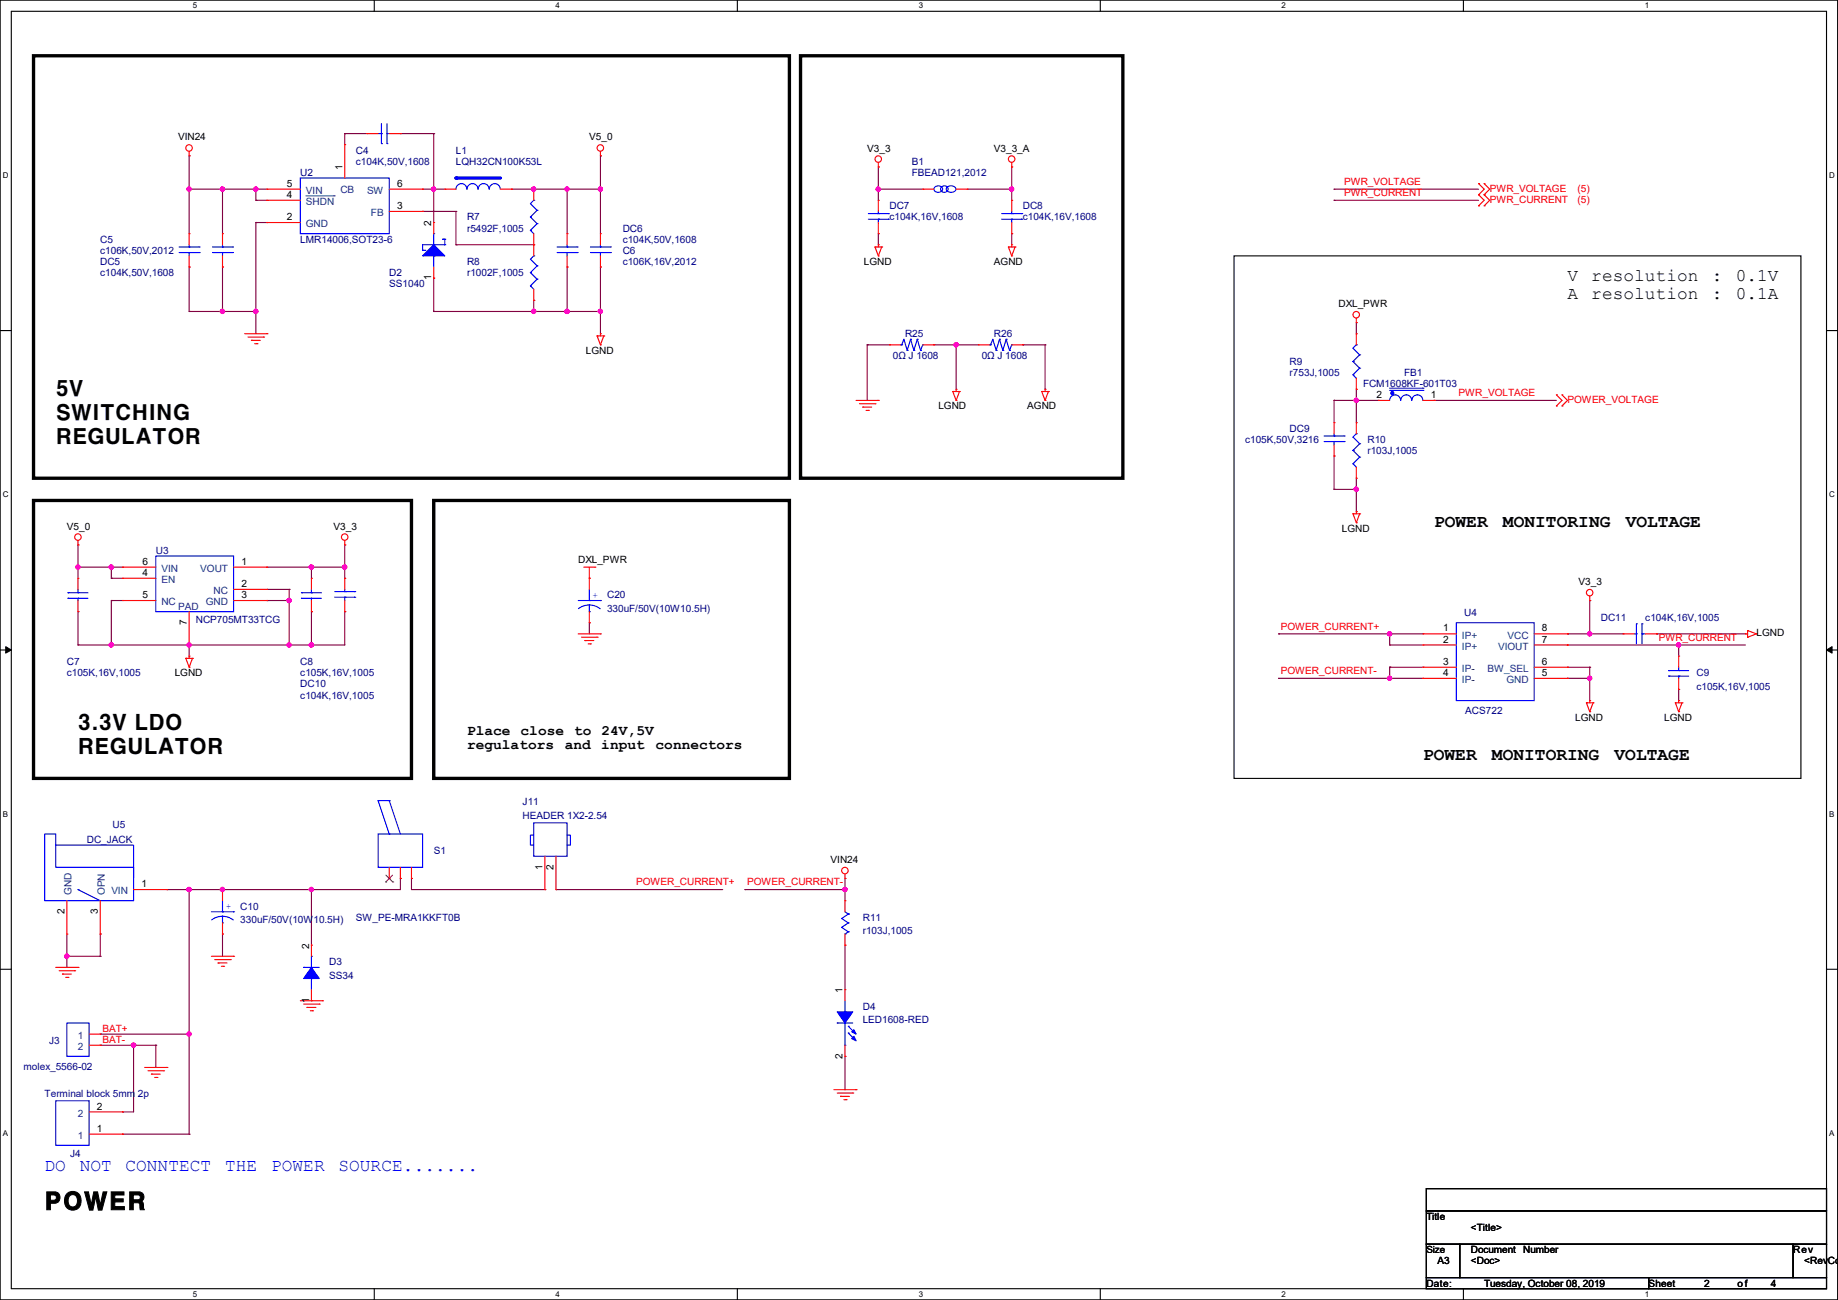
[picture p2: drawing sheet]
<svg xmlns="http://www.w3.org/2000/svg" width="420mm" height="297mm" viewBox="0 0 420 297" stroke-linecap="round" stroke-linejoin="round" font-family="sans-serif">
<path d="M0 0h419.9v297h-419.9zM2.6 2.6h414.8v291.8h-414.8z" fill="none" stroke="#000" stroke-width=".25"/>
<g fill="#fff">
<path d="M44 .3h1v2h-1z"/>
<path d="M44 294.7h1v2h-1z"/>
</g>
<path d="M85.5 0v2.6M85.5 294.4v2.6" fill="none" stroke="#000" stroke-width=".25"/>
<g fill="#fff">
<path d="M127 .3h.9v2h-.9z"/>
<path d="M127 294.7h.9v2h-.9z"/>
</g>
<path d="M168.5 0v2.6M168.5 294.4v2.6" fill="none" stroke="#000" stroke-width=".25"/>
<g fill="#fff">
<path d="M209.9 .3h1v2h-1z"/>
<path d="M209.9 294.7h1v2h-1z"/>
</g>
<path d="M251.4 0v2.6M251.4 294.4v2.6" fill="none" stroke="#000" stroke-width=".25"/>
<g fill="#fff">
<path d="M292.9 .3h.9v2h-.9z"/>
<path d="M292.9 294.7h.9v2h-.9z"/>
</g>
<path d="M334.4 0v2.6M334.4 294.4v2.6" fill="none" stroke="#000" stroke-width=".25"/>
<g fill="#fff">
<path d="M375.8 .3h1v2h-1z"/>
<path d="M375.8 294.7h1v2h-1z"/>
<path d="M.7 39h1.2v2h-1.2z"/>
<path d="M418 39h1.3v2h-1.3z"/>
<path d="M.7 112h1.2v2h-1.2z"/>
<path d="M418 112h1.3v2h-1.3z"/>
</g>
<path d="M0 75.5h2.6M417.4 75.5h2.5" fill="none" stroke="#000" stroke-width=".25"/>
<g fill="#fff">
<path d="M.7 185h1.2v1.9h-1.2z"/>
<path d="M418 185h1.2v1.9h-1.2z"/>
</g>
<path d="M0 148.5h2.6M417.4 148.5h2.5" fill="none" stroke="#000" stroke-width=".25"/>
<path d="M1.3 147.7l1.3 .8-1.3 .7zM417.4 148.5l1.2-.8v1.5z" fill="#000" stroke="#000" stroke-width=".23"/>
<g fill="#fff">
<path d="M.7 257.9h1.2v2h-1.2z"/>
<path d="M418 257.9h1.2v2h-1.2z"/>
</g>
<path d="M282 58.5h129.5v119.3h-129.5zM0 221.4h2.6M417.4 221.4h2.5M325.9 271.6h91.5v5h-91.5zM325.9 276.6h91.5v7.7h-91.5zM325.9 284.3h7.6v7.6h-7.6zM325.9 291.9h50.8v2.5h-50.8zM333.5 284.3h76.2v7.6h-76.2zM376.7 291.9h40.7v2.5h-40.7zM409.7 284.3h7.7v7.6h-7.7z" fill="none" stroke="#000" stroke-width=".25"/>
<path d="M7.7 12.7h172.7v96.6h-172.7zM182.9 12.7h73.7v96.6h-73.7zM7.7 114.3h86.3v63.5h-86.3zM99.1 114.3h81.3v63.5h-81.3z" fill="none" stroke="#000" stroke-width=".76"/>
<g fill="none" stroke="#800040" stroke-width=".25">
<path d="M43.2 35.6h.1M43.2 35.6v17.8M78.8 30.5h.1M78.8 30.5h5.1M78.8 30.5v2.6M91.5 30.5h.1M91.5 30.5h7.6M99.1 30.5h.1M99.1 30.5v20.3M137.2 35.6h.1M137.2 35.6v17.8M200.7 38.1h.1"/>
<path d="M200.7 38.1v7.7M231.2 38.1h.1M231.2 38.1v7.7M43.2 43.2h.1M43.2 43.2h17.8M50.8 43.2h.1M50.8 43.2v10.2M58.5 43.2h.1M58.5 45.8h.1M58.5 50.8h.1M58.5 43.2v2.6M58.5 50.8v25.4"/>
<path d="M58.5 45.8h2.5M58.5 50.8h2.5M96.6 43.2h.1M96.6 48.3h.1M96.6 43.2h5M96.6 48.3h7.6M99.1 43.2h.1M104.2 48.3h.1M104.2 55.9h.1M104.2 48.3v7.6M104.2 55.9h17.8M116.9 43.2h.1"/>
<path d="M116.9 43.2h20.3M122 43.2h.1M129.6 43.2h.1M129.6 43.2v10.2M137.2 43.2h.1M200.7 43.2h.1M200.7 53.4h.1M200.7 43.2h10.2M200.7 53.4v2.5M221 43.2h.1M221 43.2h10.2M231.2 43.2h.1"/>
<path d="M231.2 53.4h.1M231.2 53.4v2.5M304.8 43.2h.1M304.8 45.8h.1M304.8 43.2h33.1M304.8 45.8h33.1M43.2 61h.1M43.2 71.2h.1M43.2 61v10.2M43.2 71.2h15.3M50.8 61h.1M50.8 71.2h.1"/>
<path d="M50.8 61v10.2M58.5 71.2h.1M99.1 63.5h.1M99.1 71.2h.1M99.1 63.5v7.7M99.1 71.2h38.1M122 68.6h.1M122 71.2h.1M122 68.6v2.6M129.6 61h.1M129.6 71.2h.1M129.6 61v10.2"/>
<path d="M137.2 61h.1M137.2 71.2h.1M137.2 61v15.2M198.2 78.8h.1M198.2 78.8h5M198.2 78.8v12.7M213.4 78.8h.1M213.4 78.8h10.2M218.5 78.8h.1M218.5 78.8v10.1M233.7 78.8h.1M233.7 78.8h5.1"/>
<path d="M238.8 78.8h.1M238.8 78.8v10.1M309.9 73.7h.1M309.9 73.7v2.5M304.8 91.5h.1M304.8 91.5h10.2M304.8 91.5v5.1M309.9 88.9h.1M309.9 91.5h.1M309.9 88.9v7.7M327.7 91.5h.1M327.7 91.5h27.9"/>
<path d="M304.8 104.2h.1M304.8 111.8h.1M304.8 104.2v7.6M304.8 111.8h5.1M309.9 111.8h.1M309.9 116.9h.1M309.9 109.3v7.6M17.8 124.5h.1M17.8 129.6h.1M17.8 139.7h.1M17.8 124.5v7.6M17.8 139.7v7.7"/>
<path d="M17.8 129.6h10.2M25.4 129.6h.1M25.4 132.1h.1M25.4 137.2h.1M25.4 129.6v2.5M25.4 137.2v10.2M25.4 132.1h2.6M25.4 137.2h2.6M61 129.6h.1M61 134.7h.1M61 137.2h.1M61 129.6h17.8"/>
<path d="M61 134.7h5.1M61 137.2h5.1M66.1 134.7h.1M66.1 137.2h.1M66.1 134.7v12.7M71.2 129.6h.1M71.2 139.7h.1M71.2 129.6v2.5M71.2 139.7v7.7M78.8 124.5h.1M78.8 129.6h.1M78.8 139.7h.1"/>
<path d="M78.8 124.5v7.6M78.8 139.7v7.7h-61M363.3 137.2h.1M363.3 137.2v7.6M17.8 147.4h.1M25.4 147.4h.1M43.2 147.4h.1M43.2 147.4v2.5M66.1 147.4h.1M71.2 147.4h.1M134.7 142.3h.1M134.7 142.3v2.5"/>
<path d="M292.1 144.8h.1M292.1 155h.1M292.1 144.8h33.1M292.1 155h33.1M317.5 144.8h.1M317.5 147.4h.1M317.5 152.4h.1M317.5 155h.1M317.5 147.4h7.7M317.5 144.8v2.6M317.5 152.4v2.6M317.5 152.4h7.7"/>
<path d="M358.2 144.8h.1M358.2 147.4h.1M358.2 152.4h.1M358.2 155h.1M358.2 147.4h40.6M358.2 144.8h12.7M358.2 152.4h5.1M358.2 155h5.1M363.3 144.8h.1M363.3 152.4h.1M363.3 155h.1M363.3 152.4v7.7"/>
<path d="M378.5 144.8h.1M378.5 144.8h20.3M383.6 147.4h.1M383.6 157.5h.1M383.6 147.4v2.5M383.6 157.5v2.6M15.3 218.5h.1M15.3 213.4v7.6M15.3 218.5h7.6M22.9 218.5h.1M22.9 213.4h.1M22.9 213.4v5.1"/>
<path d="M38.1 203.2h.1M43.2 203.2h.1M43.2 203.2v55.9M50.8 203.2h.1M50.8 213.4h.1M50.8 213.4v5.1M71.2 203.2h.1M71.2 203.2v12.7M91.5 200.7h.1M91.5 200.7v2.5h-53.4M94 200.7h.1M94 200.7v2.5h30.5"/>
<path d="M124.5 203.2h.1M127 203.2h.1M127 203.2h38.1M170.2 203.2h.1M170.2 203.2h22.9M193.1 200.7h.1M193.1 215.9h.1M193.1 203.2h.1M193.1 200.7v5.1M193.1 215.9v10.2M15.3 221h.1M22.9 236.3h.1"/>
<path d="M22.9 238.8h.1M22.9 236.3h20.3M22.9 238.8h12.7M30.5 238.8h.1M30.5 238.8v15.2h-2.5M35.6 238.8h.1M35.6 238.8v5.1M43.2 236.3h.1M28 254h.1M28 259.1h.1M28 259.1h15.2M43.2 259.1h.1"/>
<path d="M193.1 241.3h.1M193.1 241.3v7.7"/>
</g>
<g fill="#f0f" stroke="#f0f" stroke-width=".25">
<circle cx="99.1" cy="43.2" r=".49"/>
<circle cx="43.2" cy="43.2" r=".49"/>
<circle cx="137.2" cy="43.2" r=".49"/>
<circle cx="58.4" cy="43.2" r=".49"/>
<circle cx="50.8" cy="43.2" r=".49"/>
<circle cx="121.9" cy="43.2" r=".49"/>
<circle cx="129.6" cy="43.2" r=".49"/>
<circle cx="200.7" cy="43.2" r=".49"/>
<circle cx="231.2" cy="43.2" r=".49"/>
<circle cx="58.4" cy="71.1" r=".49"/>
<circle cx="50.8" cy="71.1" r=".49"/>
<circle cx="121.9" cy="71.1" r=".49"/>
<circle cx="137.2" cy="71.1" r=".49"/>
<circle cx="129.6" cy="71.1" r=".49"/>
<circle cx="17.8" cy="129.6" r=".49"/>
<circle cx="25.4" cy="129.6" r=".49"/>
<circle cx="71.1" cy="129.6" r=".49"/>
<circle cx="78.8" cy="129.6" r=".49"/>
<circle cx="66.1" cy="137.2" r=".49"/>
<circle cx="25.4" cy="147.3" r=".49"/>
<circle cx="66.1" cy="147.3" r=".49"/>
<circle cx="43.2" cy="147.3" r=".49"/>
<circle cx="71.1" cy="147.3" r=".49"/>
<circle cx="43.2" cy="203.2" r=".49"/>
<circle cx="43.2" cy="236.2" r=".49"/>
<circle cx="71.1" cy="203.2" r=".49"/>
<circle cx="50.8" cy="203.2" r=".49"/>
<circle cx="15.3" cy="218.5" r=".49"/>
<circle cx="193.1" cy="203.2" r=".49"/>
<circle cx="309.9" cy="91.5" r=".49"/>
<circle cx="317.5" cy="144.8" r=".49"/>
<circle cx="363.2" cy="144.8" r=".49"/>
<circle cx="383.6" cy="147.3" r=".49"/>
<circle cx="317.5" cy="155" r=".49"/>
<circle cx="363.2" cy="155" r=".49"/>
<circle cx="30.5" cy="238.8" r=".49"/>
<circle cx="309.9" cy="111.8" r=".49"/>
<circle cx="218.5" cy="78.8" r=".49"/>
</g>
<g fill="none" stroke="#f00" stroke-width=".25">
<path d="M43.2 35.6h.1M43.2 34.6v1M83.9 30.5h.1M83.9 30.5h2.5M88.9 30.5h2.6M91.5 30.5h.1M137.2 35.6h.1M137.2 34.6v1M200.7 38.1h.1M200.7 37.1v1M231.2 38.1h.1M231.2 37.1v1"/>
<path d="M43.2 53.4h.1M43.2 53.4v2.5M43.2 58.5v2.5M50.8 53.4h.1M50.8 53.4v2.5M50.8 58.5v2.5M99.1 50.8h.1M99.1 50.8v2.6M122 55.9h.1M122 55.9v2.6M199.9 56.4h.1M199.9 56.4h1.6"/>
<path d="M199.9 56.4l.8 2.1M200.7 55.9h.1M200.7 58.5h.1M200.7 55.9v.5M201.5 56.4h.1M201.5 56.4l-.8 2.1M210.9 43.2h.1M210.9 43.2h2.5M218.5 43.2h2.5M221 43.2h.1M230.4 56.4h.1M230.4 56.4h1.5"/>
<path d="M230.4 56.4l.8 2.1M231.2 55.9h.1M231.2 58.5h.1M231.2 55.9v.5M231.9 56.4h.1M231.9 56.4l-.7 2.1M337.9 44.5h.1M337.9 42h.1M337.9 47h.1M337.9 42l1.2 1.2-1.2 1.3M337.9 44.5l1.2 1.3-1.2 1.2M339.1 44.5h.1"/>
<path d="M339.1 42h.1M339.1 47h.1M339.1 42l1.3 1.2-1.3 1.3M339.1 44.5l1.3 1.3-1.3 1.2M43.2 61h.1M50.8 61h.1M55.9 76.2h5.1M56.7 77h3.5M57.4 77.8h.1M57.4 77.8h2.1M58.2 78.5h.5M58.7 78.5h.1"/>
<path d="M60.2 77h.1M61 76.2h.1M99.1 63.5h.1M99.1 61v2.5M122 68.6h.1M122 66.1v2.5M136.4 76.8h.1M136.4 76.8h1.6M136.4 76.8l.8 2M137.2 76.2h.1M137.2 78.8h.1M137.2 76.2v.6"/>
<path d="M138 76.8h.1M138 76.8l-.8 2M203.2 78.8h.1M203.2 78.8h2.6M210.9 78.8h2.5M213.4 78.8h.1M223.6 78.8h.1M223.6 78.8h2.5M231.2 78.8h2.5M233.7 78.8h.1M309.9 73.7h.1M309.9 76.2h.1"/>
<path d="M309.9 72.7v1M309.9 76.2v2.6M195.6 91.5h5.1M196.4 92.2h3.5M197.1 93h.1M197.1 93h2.1M197.9 93.8h.5M198.4 93.8h.1M199.9 92.2h.1M200.7 91.5h.1M217.7 89.5h.1M217.7 89.5h1.5"/>
<path d="M217.7 89.5l.8 2M218.5 88.9h.1M218.5 91.5h.1M218.5 88.9v.6M219.2 89.5h.1M219.2 89.5l-.7 2M238 89.5h.1M238 89.5h1.6M238 89.5l.8 2M238.8 88.9h.1M238.8 91.5h.1M238.8 88.9v.6"/>
<path d="M239.6 89.5h.1M239.6 89.5l-.8 2M309.9 96.6h.1M309.9 88.9h.1M309.9 86.4v2.5M309.9 96.6v2.5M355.6 92.8h.1M355.6 90.2h.1M355.6 90.2l1.3 1.3-1.3 1.3M356.9 92.8h.1M356.9 90.2h.1M356.9 90.2l1.3 1.3-1.3 1.3"/>
<path d="M309.2 117.4h.1M309.2 117.4h1.5M309.2 117.4l.7 2M309.9 116.9h.1M309.9 119.4h.1M309.9 109.3h.1M309.9 106.7v2.6M309.9 116.9v.5M310.7 117.4h.1M310.7 117.4l-.8 2M17.8 124.5h.1M17.8 139.7h.1"/>
<path d="M17.8 132.1h.1M17.8 123.5v1M17.8 132.1v2.6M17.8 137.2v2.5M28 129.6h.1M28 132.1h.1M28 137.2h.1M28 129.6h7.6M28 132.1h7.6M28 137.2h7.6M43.2 139.7v7.7M53.4 129.6h7.6"/>
<path d="M53.4 137.2h7.6M53.4 134.7h7.6M61 129.6h.1M61 137.2h.1M61 134.7h.1M78.8 124.5h.1M78.8 132.1h.1M78.8 139.7h.1M78.8 123.5v1M78.8 132.1v2.6M78.8 137.2v2.5M133.4 129.6h2.5"/>
<path d="M134.7 132.1h.1M134.7 129.6v5.1M134.7 139.7v2.6M135.9 129.6h.1M363.3 137.2h.1M363.3 136.2v1M42.5 150.4h.1M42.5 150.4h1.5M42.5 150.4l.7 2M43.2 149.9h.1M43.2 152.4h.1M43.2 147.4h.1"/>
<path d="M43.2 149.9v.5M44 150.4h.1M44 150.4l-.8 2M132.1 144.8h5.1M132.9 145.6h3.5M133.6 146.3h.1M133.6 146.3h2.1M134.4 147.1h.5M134.7 142.3h.1M134.9 147.1h.1M136.4 145.6h.1M137.2 144.8h.1"/>
<path d="M325.2 144.8h.1M325.2 147.4h.1M325.2 152.4h.1M325.2 155h.1M325.2 144.8h7.6M325.2 147.4h7.6M325.2 152.4h7.6M325.2 155h7.6M350.6 144.8h7.6M350.6 147.4h7.6M350.6 152.4h7.6M350.6 155h7.6"/>
<path d="M358.2 144.8h.1M358.2 147.4h.1M358.2 152.4h.1M358.2 155h.1M370.9 144.8h.1M370.9 144.8h2.5M376 144.8h2.5M378.5 144.8h.1M398.8 144.8h.1M398.8 144.8h.5M399.3 144.1h.1M399.3 145.6h.1"/>
<path d="M399.3 144.1v1.5M399.3 144.1l2.1 .7M401.4 144.8h.1M401.4 144.8l-2.1 .8M362.5 160.6h.1M362.5 160.6h1.5M362.5 160.6l.8 2M363.3 160.1h.1M363.3 162.6h.1M363.3 160.1v.5M364 160.6h.1M364 160.6l-.7 2"/>
<path d="M382.8 160.6h.1M382.8 160.6h1.5M382.8 160.6l.8 2M383.6 160.1h.1M383.6 162.6h.1M383.6 160.1v.5M384.3 160.6h.1M384.3 160.6l-.7 2M88.9 198.2v2.5M91.5 198.2v2.5M94 198.2v2.5M193.1 199.7v1"/>
<path d="M15.3 213.4h.1M15.3 205.8v7.6M22.9 213.4h.1M22.9 205.8v7.6M30.5 203.2h7.6M38.1 203.2h.1M48.3 218.5h5.1M49.1 219.2h3.5M52.6 219.2h.1M53.4 218.5h.1M71.2 215.9h.1M71.2 215.9v2.6"/>
<path d="M88.9 200.7h.1M91.5 200.7h.1M94 200.7h.1M193.1 200.7h.1M193.1 205.8h.1M193.1 215.9h.1M193.1 205.8v2.5M193.1 213.4v2.5M12.7 221h5.1M13.5 221.8h3.6M14.3 222.5h.1M14.3 222.5h2"/>
<path d="M15 223.3h.5M15.5 223.3h.1M17.1 221.8h.1M17.8 221h.1M20.4 236.3h2.5M20.4 238.8h2.5M22.9 236.3h.1M22.9 238.8h.1M49.8 220h.1M49.8 220h2.1M50.6 220.8h.5M51.1 220.8h.1"/>
<path d="M68.6 228.6h5.1M69.4 229.4h3.5M70.1 230.2h.1M70.1 230.2h2.1M70.9 230.9h.5M71.2 228.6h.1M71.2 226.1v2.5M71.4 230.9h.1M72.9 229.4h.1M73.7 228.6h.1M20.4 259.1h7.6M20.4 254h7.6"/>
<path d="M28 259.1h.1M28 254h.1M33.1 243.9h5M33.8 244.6h3.6M34.6 245.4h.1M34.6 245.4h2M35.3 246.2h.6M35.9 246.2h.1M37.4 244.6h.1M38.1 243.9h.1M190.5 249h5.1M191.3 249.7h3.6"/>
<path d="M192.1 250.5h.1M192.1 250.5h2M192.8 251.2h.5M193.3 251.2h.1M194.9 249.7h.1M195.6 249h.1"/>
<circle cx="43.2" cy="33.8" r=".74"/>
<circle cx="137.2" cy="33.8" r=".74"/>
<circle cx="200.7" cy="36.3" r=".74"/>
<circle cx="231.2" cy="36.3" r=".74"/>
<circle cx="309.9" cy="71.9" r=".74"/>
<circle cx="17.8" cy="122.7" r=".74"/>
<circle cx="78.8" cy="122.7" r=".74"/>
<circle cx="363.2" cy="135.4" r=".74"/>
<circle cx="193.1" cy="198.9" r=".74"/>
</g>
<g fill="none" stroke="#00f" stroke-width=".25">
<path d="M86.4 30.5h.8M87.2 32.8h.1M87.2 30.5h.1M87.2 28.2v4.6M88.4 30.5h.1M88.4 32.8h.1M88.4 30.5h.5M88.4 28.2v4.6M40.9 57.7h4.6M40.9 56.4h4.6M43.2 56.4h.1M43.2 57.7h.1"/>
<path d="M43.2 55.9v.5M43.2 57.7v.8M45.5 57.7h.1M45.5 56.4h.1M48.6 57.7h4.5M48.6 56.4h4.5M50.8 56.4h.1M50.8 57.7h.1M50.8 55.9v.5M50.8 57.7v.8M53.1 57.7h.1M53.1 56.4h.1"/>
<path d="M96.6 57.2h.1M96.6 57.2h.5M97.1 57.2h.1M99.1 58.5h.1M99.1 53.4h.1M99.1 53.4v2.5M99.1 58.5v2.5M101.1 54.7h.1M101.1 54.7h.5M101.6 55.9h.1M101.6 54.7h.1M101.6 55.9h-5v1.3"/>
<path d="M101.6 54.7v1.2M104.2 43.2a1.25 1.25 0 0 1 1.2-1.2 1.25 1.25 0 0 1 1.3 1.2M106.7 43.2a1.25 1.25 0 0 1 1.3-1.2 1.25 1.25 0 0 1 1.2 1.2M109.3 43.2a1.25 1.25 0 0 1 1.2-1.2 1.25 1.25 0 0 1 1.3 1.2M111.8 43.2a1.25 1.25 0 0 1 1.3-1.2 1.25 1.25 0 0 1 1.2 1.2M122 58.5h.1M122 58.5l-.8 .7 1.5 1.5M213.7 42.7a.97 .97 0 0 1 1.1-.2 .97 .97 0 0 1 .5 1 .98 .98 0 0 1-1.1 .4 .98 .98 0 0 1-.7-1zM215.2 42.7a.79 .79 0 0 1 1.2 0 .79 .79 0 0 1-.3 1.2 .78 .78 0 0 1-1-.2 .78 .78 0 0 1 .1-1zM216.3 42.9a1.3 1.3 0 0 1 2.1 .3 1.22 1.22 0 0 1-1.1 .7 1.22 1.22 0 0 1-1.1-.7zM121.2 65.3h.1M121.2 62.3h.1"/>
<path d="M121.2 65.3l.8 .8M121.2 62.3l1.5 1.5M122.7 63.8h.1M122.7 60.7h.1M122.7 63.8l-1.5 1.5M122.7 60.7l-1.5 1.6M205.8 78.8h.1M205.8 78.8h.2M206 78.8h.1M206 78.8l.5-1.3 .8 2.6M208.1 77.5h.1M208.1 77.5l-.8 2.6"/>
<path d="M208.1 77.5l.7 2.6M209.6 77.5h.1M209.6 77.5l-.8 2.6M209.6 77.5l.8 2.6M210.9 78.8h.1M210.9 78.8l-.5 1.3M226.1 78.8h.1M226.1 78.8h.3M226.4 78.8h.1M226.4 78.8l.5-1.3 .7 2.6M228.4 77.5h.1M228.4 77.5l-.8 2.6"/>
<path d="M228.4 77.5l.8 2.6M229.9 77.5h.1M229.9 77.5l-.7 2.6M229.9 77.5l.8 2.6M231.2 78.8h.1M231.2 78.8l-.5 1.3M309.9 78.8h.1M309.9 78.8l-.7 .7 1.5 1.6M207.3 80.1h.1M208.8 80.1h.1M210.4 80.1h.1M227.6 80.1h.1"/>
<path d="M229.2 80.1h.1M230.7 80.1h.1M309.2 85.6h.1M309.2 82.6h.1M309.2 85.6l.7 .8M309.2 82.6l1.5 1.5M309.9 99.1h.1M309.9 99.1l-.7 .8 1.5 1.5M310.7 84.1h.1M310.7 81.1h.1M310.7 84.1l-1.5 1.5M310.7 81.1l-1.5 1.5"/>
<path d="M309.2 106h.1M309.2 102.9h.1M309.2 106l.7 .7M309.2 102.9l1.5 1.5M310.7 104.4h.1M310.7 101.4h.1M310.7 104.4l-1.5 1.6M310.7 101.4l-1.5 1.5M15.5 135.4h.1M15.5 136.7h.1M15.5 135.4h4.6M15.5 136.7h4.6"/>
<path d="M17.8 136.7h.1M17.8 135.4h.1M17.8 134.7v.7M17.8 136.7v.5M35.6 127h17.8v12.7h-17.8zM76.5 136.4h4.6M76.5 135.2h4.6M78.8 135.2h.1M78.8 136.4h.1M78.8 134.7v.5M78.8 136.4v.8M81.1 136.4h.1"/>
<path d="M81.1 135.2h.1M132.1 137.2h5.1M134.7 139.7h.1M134.7 137.2h.1M134.7 138.2l1.5 .3 .9 .6M134.7 138.2l-1.1 .2-1.4 .7M134.7 134.7v2.5M134.7 138.2v1.5M137.2 137.2h.1M332.8 142.3h17.8v17.8h-17.8zM373.4 144.8h.5M373.9 144.8h.1"/>
<path d="M373.9 142.5h.1M373.9 142.5v4.6M375.2 142.5h.1M375.2 144.8h.1M375.2 144.8h.8M375.2 142.5v4.6M10.2 190.5h2.5v7.7h17.8v7.6h-20.3zM12.7 193.1h17.8v7.6M86.4 190.5h10.2v7.7h-10.2zM86.4 182.9h.1M86.4 182.9h2.5M86.4 182.9l2.5 7.6"/>
<path d="M88.9 182.9h.1M88.9 190.5h.1M88.9 182.9l2.6 7.6M17.8 203.2h.1M17.8 203.2l5.1 2.6M71.2 218.5h.1M71.2 218.5v2.5M192.3 211.9h.1M192.3 211.9l1.5 1M193.1 213.4h.1M193.1 208.3l.7 .5M193.8 208.8h.1"/>
<path d="M193.8 210.9h.1M193.8 212.9h.1M193.8 208.8l-1.5 1 1.5 1.1M193.8 210.9l-1.5 1M193.8 212.9l-.7 .5M15.3 233.7h5.1v7.6h-5.1zM69.4 221h.1M69.4 221h3.5M71.2 223.6h.1M71.2 223.6v2.5M12.7 251.5h7.7v10.2h-7.7z"/>
</g>
<g fill="#00f" stroke="#00f" stroke-width=".25">
<path d="M96.6 58.5l2.5-2.6 2.5 2.6z"/>
<path d="M71.2 221l1.7 2.6h-3.5z" fill-rule="evenodd"/>
</g>
<path d="M88.2 199.9l1.5 1.6M89.7 199.9l-1.6 1.6M88.1 201.5h.1M89.7 201.5h.1" fill="none" stroke="#804000" stroke-width=".23"/>
<path d="M104.2 40.7h10.1" fill="none" stroke="#00f" stroke-width=".76"/>
<circle cx="104.2" cy="40.7" r=".38" fill="#00f"/>
<g fill="none" stroke="#f00" stroke-width=".25">
<path d="M78.8 33.1h.1M78.8 33.1v7.6M61 43.2h.1M61 45.8h.1M61 50.8h.1M61 43.2h7.6M61 45.8h7.6M61 50.8h7.6M88.9 43.2h7.7M88.9 48.3h7.7M96.6 43.2h.1M96.6 48.3h.1"/>
<path d="M101.6 43.2h.1M101.6 43.2h2.6M114.3 43.2h2.6M116.9 43.2h.1M122 55.9h.1M122 43.2h.1M122 43.2v2.6M122 53.4v2.5M129.6 53.4h.1M129.6 53.4v2.5M129.6 58.5v2.5M137.2 53.4h.1"/>
<path d="M137.2 53.4v2.5M137.2 58.5v2.5M200.7 45.8h.1M200.7 53.4h.1M200.7 45.8v2.5M200.7 50.8v2.6M231.2 45.8h.1M231.2 53.4h.1M231.2 45.8v2.5M231.2 50.8v2.6M129.6 61h.1M137.2 61h.1"/>
<path d="M304.8 96.6h.1M304.8 96.6v2.5M315 91.5h.1M315 91.5h2.5M325.2 91.5h2.5M327.7 91.5h.1M304.8 104.2h.1M304.8 101.6v2.6M71.2 139.7h.1M71.2 132.1h.1M71.2 132.1v2.6M71.2 137.2v2.5"/>
<path d="M383.6 157.5h.1M383.6 149.9h.1M383.6 149.9v2.5M383.6 155v2.5M124.5 195.6v7.6M127 195.6v7.6M50.8 203.2h.1M50.8 213.4h.1M50.8 203.2v2.6M50.8 210.9v2.5M124.5 203.2h.1M127 203.2h.1"/>
<path d="M193.1 226.1h.1M193.1 226.1v2.5M193.1 238.8v2.5M193.1 241.3h.1"/>
</g>
<g fill="none" stroke="#00f" stroke-width=".25">
<path d="M68.6 40.7h20.3v12.7h-20.3zM121.2 52.6h.1M121.2 49.6h.1M121.2 52.6l.8 .8M121.2 49.6l1.5 1.5M122 45.8h.1M122 45.8l-.8 .7 1.5 1.5M122.7 51.1h.1M122.7 48h.1M122.7 51.1l-1.5 1.5M122.7 48l-1.5 1.6M127.3 57.7h4.6"/>
<path d="M127.3 56.4h4.6M129.6 56.4h.1M129.6 57.7h.1M129.6 55.9v.5M129.6 57.7v.8M131.9 57.7h.1M131.9 56.4h.1M134.9 57.7h4.6M134.9 56.4h4.6M137.2 56.4h.1M137.2 57.7h.1M137.2 55.9v.5"/>
<path d="M137.2 57.7v.8M139.5 57.7h.1M139.5 56.4h.1M198.4 50.1h4.6M198.4 48.8h4.6M200.7 48.8h.1M200.7 50.1h.1M200.7 48.3v.5M200.7 50.1v.7M203 50.1h.1M203 48.8h.1M228.9 50.1h4.6"/>
<path d="M228.9 48.8h4.6M231.2 48.8h.1M231.2 50.1h.1M231.2 48.3v.5M231.2 50.1v.7M233.5 50.1h.1M233.5 48.8h.1M302.6 99.6h4.5M304.8 99.6h.1M304.8 99.1v.5M307.1 99.6h.1M317.5 91.5a1.25 1.25 0 0 1 1.3-1.3 1.25 1.25 0 0 1 1.2 1.3"/>
<path d="M317.5 88.7h7.7M317.5 89.2h7.7M320.1 91.5a1.25 1.25 0 0 1 1.2-1.3 1.25 1.25 0 0 1 1.3 1.3M322.6 91.5a1.25 1.25 0 0 1 1.3-1.3 1.25 1.25 0 0 1 1.2 1.3M325.2 88.7h.1M325.2 89.2h.1M302.6 100.9h4.5M304.8 100.9h.1M304.8 100.9v.7M307.1 100.9h.1M68.9 135.4h.1M68.9 136.7h.1"/>
<path d="M68.9 135.4h4.5M68.9 136.7h4.5M71.2 136.7h.1M71.2 135.4h.1M71.2 134.7v.7M71.2 136.7v.5M381.3 153.2h.1M381.3 154.5h.1M381.3 153.2h4.6M381.3 154.5h4.6M383.6 154.5h.1M383.6 153.2h.1"/>
<path d="M383.6 152.4v.8M383.6 154.5v.5M122 188h7.6v7.6h-7.6zM122 190.8h-.8v2.3h.8M129.6 190.8h.7v2.3h-.7M48.3 208.3h5.1M50.8 210.9h.1M50.8 208.3h.1M50.8 209.3l1.6 .4 .9 .5M50.8 209.3l-1 .2-1.4 .7M50.8 205.8v2.5M50.8 209.3v1.6"/>
<path d="M53.4 208.3h.1M191.3 233.7h.1M191.3 233.7h3.6M193.1 231.2h.1M193.1 238.8h.1M193.1 228.6v2.6M193.1 233.7v5.1M193.8 234.5h.1M193.8 236h.1M193.8 234.5l1.6 1.5M193.8 236l1.6 1.5"/>
</g>
<g fill="#00f" stroke="#00f" stroke-width=".25">
<path d="M191.3 231.2h3.6l-1.8 2.5z" fill-rule="evenodd"/>
<path d="M195.1 236.8l.5 1-1-.5z" fill-rule="evenodd"/>
<path d="M195.1 235.2l.5 1.1-1-.5z" fill-rule="evenodd"/>
<circle cx="318.2" cy="89.8" r=".36"/>
</g>
<path d="M69.9 44.7h6.5M76.4 44.7h.1" fill="none" stroke="#004080" stroke-width=".23"/>
<g fill="#f0f" stroke="#f0f" stroke-width=".25">
<circle cx="99.1" cy="43.2" r=".49"/>
<circle cx="43.2" cy="43.2" r=".49"/>
<circle cx="137.2" cy="43.2" r=".49"/>
<circle cx="58.4" cy="43.2" r=".49"/>
<circle cx="50.8" cy="43.2" r=".49"/>
<circle cx="121.9" cy="43.2" r=".49"/>
<circle cx="129.6" cy="43.2" r=".49"/>
<circle cx="200.7" cy="43.2" r=".49"/>
<circle cx="231.2" cy="43.2" r=".49"/>
<circle cx="58.4" cy="71.1" r=".49"/>
<circle cx="50.8" cy="71.1" r=".49"/>
<circle cx="121.9" cy="71.1" r=".49"/>
<circle cx="137.2" cy="71.1" r=".49"/>
<circle cx="129.6" cy="71.1" r=".49"/>
<circle cx="17.8" cy="129.6" r=".49"/>
<circle cx="25.4" cy="129.6" r=".49"/>
<circle cx="71.1" cy="129.6" r=".49"/>
<circle cx="78.8" cy="129.6" r=".49"/>
<circle cx="66.1" cy="137.2" r=".49"/>
<circle cx="25.4" cy="147.3" r=".49"/>
<circle cx="66.1" cy="147.3" r=".49"/>
<circle cx="43.2" cy="147.3" r=".49"/>
<circle cx="71.1" cy="147.3" r=".49"/>
<circle cx="43.2" cy="203.2" r=".49"/>
<circle cx="43.2" cy="236.2" r=".49"/>
<circle cx="71.1" cy="203.2" r=".49"/>
<circle cx="50.8" cy="203.2" r=".49"/>
<circle cx="15.3" cy="218.5" r=".49"/>
<circle cx="193.1" cy="203.2" r=".49"/>
<circle cx="309.9" cy="91.5" r=".49"/>
<circle cx="317.5" cy="144.8" r=".49"/>
<circle cx="363.2" cy="144.8" r=".49"/>
<circle cx="383.6" cy="147.3" r=".49"/>
<circle cx="317.5" cy="155" r=".49"/>
<circle cx="363.2" cy="155" r=".49"/>
<circle cx="30.5" cy="238.8" r=".49"/>
<circle cx="309.9" cy="111.8" r=".49"/>
<circle cx="218.5" cy="78.8" r=".49"/>
</g>
<text font-size="5.3" x="10.2" y="276.4">POWER</text>
<g font-size="4.8">
<text x="17.8" y="166.7">3.3V LDO</text>
<text x="17.8" y="172.2">REGULATOR</text>
</g>
<g font-size="4.7">
<text x="12.7" y="90.5">5V</text>
<text x="12.7" y="95.9">SWITCHING</text>
<text x="12.7" y="101.4">REGULATOR</text>
</g>
<g font-size="4.1">
<text x="358.2" y="64.3">V</text>
<text x="363.6" y="64.3">resolution</text>
<text x="391.1" y="64.3">:</text>
<text x="396.6" y="64.3">0.1V</text>
<text x="358.2" y="68.3">A</text>
<text x="363.6" y="68.3">resolution</text>
<text x="391.1" y="68.3">:</text>
<text x="396.6" y="68.3">0.1A</text>
<text x="327.7" y="120.3">POWER</text>
<text x="343.4" y="120.3">MONITORING</text>
<text x="371.5" y="120.3">VOLTAGE</text>
<text x="325.2" y="173.7">POWER</text>
<text x="340.9" y="173.7">MONITORING</text>
<text x="368.9" y="173.7">VOLTAGE</text>
</g>
<g font-size="4.1" fill="#00f">
<text x="10.2" y="267.5">DO</text>
<text x="18.2" y="267.5">NOT</text>
<text x="28.7" y="267.5">CONNTECT</text>
<text x="51.5" y="267.5">THE</text>
<text x="61.9" y="267.5">POWER</text>
<text x="77.3" y="267.5">SOURCE.......</text>
</g>
<g font-size="3.3">
<text x="106.7" y="167.9">Place close to</text>
<text x="137.5" y="167.9">24V,5V</text>
<text x="106.7" y="171.2">regulators</text>
<text x="129" y="171.2">and</text>
<text x="137.4" y="171.2">input</text>
<text x="149.8" y="171.2">connectors</text>
</g>
<g font-size="2.3">
<text x="40.7" y="32.1">VIN24</text>
<text x="134.7" y="32.1">V5_0</text>
<text x="198.2" y="34.6">V3_3</text>
<text x="227.1" y="34.6">V3_3_A</text>
<text x="78.2" y="38.9" transform="rotate(-90 78.2 38.9)">1</text>
<text x="65.6" y="42.7">5</text>
<text x="65.6" y="45.2">4</text>
<text x="90.7" y="42.7">6</text>
<text x="90.7" y="47.8">3</text>
<text x="65.6" y="50.3">2</text>
<text x="98.6" y="51.6" transform="rotate(-90 98.6 51.6)">2</text>
<text x="98.6" y="64.1" transform="rotate(-90 98.6 64.1)">1</text>
<text x="197.4" y="60.5">LGND</text>
<text x="227.1" y="60.5">AGND</text>
<text x="305.9" y="70.2">DXL_PWR</text>
<text x="133.9" y="80.9">LGND</text>
<text x="214.4" y="93.6">LGND</text>
<text x="234.7" y="93.6">AGND</text>
<text x="314.5" y="90.9">2</text>
<text x="326.9" y="90.9">1</text>
<text x="15.3" y="121">V5_0</text>
<text x="76.2" y="121">V3_3</text>
<text x="306.6" y="121.5">LGND</text>
<text x="32.6" y="129">6</text>
<text x="32.6" y="131.6">4</text>
<text x="55.2" y="129">1</text>
<text x="132.1" y="128.6">DXL_PWR</text>
<text x="32.6" y="136.7">5</text>
<text x="55.2" y="136.7">3</text>
<text x="55.2" y="134.1">2</text>
<text x="360.7" y="133.7">V3_3</text>
<text x="42.7" y="142.8" transform="rotate(-90 42.7 142.8)">7</text>
<text x="329.7" y="144.3">1</text>
<text x="329.7" y="146.8">2</text>
<text x="352.3" y="144.3">8</text>
<text x="352.3" y="146.8">7</text>
<text x="401.4" y="145.4">LGND</text>
<text x="39.9" y="154.5">LGND</text>
<text x="329.7" y="151.9">3</text>
<text x="329.7" y="154.4">4</text>
<text x="352.3" y="151.9">6</text>
<text x="352.3" y="154.4">5</text>
<text x="360" y="164.7">LGND</text>
<text x="380.3" y="164.7">LGND</text>
<text x="189.8" y="197.2">VIN24</text>
<text x="32.3" y="202.7">1</text>
<text x="124" y="198.7" transform="rotate(-90 124 198.7)">1</text>
<text x="126.5" y="198.7" transform="rotate(-90 126.5 198.7)">2</text>
<text x="14.7" y="208.8" transform="rotate(-90 14.7 208.8)">2</text>
<text x="22.4" y="208.8" transform="rotate(-90 22.4 208.8)">3</text>
<text x="70.6" y="216.7" transform="rotate(-90 70.6 216.7)">2</text>
<text x="192.5" y="226.9" transform="rotate(-90 192.5 226.9)">1</text>
<text x="70.6" y="229.2" transform="rotate(-90 70.6 229.2)">1</text>
<text x="192.5" y="241.9" transform="rotate(-90 192.5 241.9)">2</text>
<text x="22.1" y="253.5">2</text>
<text x="22.1" y="258.6">1</text>
<text x="325.9" y="278.7">Title</text>
<text x="336.1" y="281.3">&lt;Title&gt;</text>
<text x="336.1" y="286.3">Document</text>
<text x="348.1" y="286.3">Number</text>
<text x="409.7" y="286.3">Rev</text>
<text x="325.9" y="294">Date:</text>
<text x="328.5" y="288.9">A3</text>
<text x="336.1" y="288.9">&lt;Doc&gt;</text>
<text x="339.1" y="294">Tuesday, October 08, 2019</text>
<text x="376.7" y="294">Sheet</text>
<text x="389.4" y="294">2</text>
<text x="397" y="294">of</text>
<text x="404.7" y="294">4</text>
<text x="412.3" y="288.9">&lt;RevCod</text>
</g>
<g font-size="2.3" fill="#000080">
<text x="81.3" y="35.1">C4</text>
<text x="104.2" y="35.1">L1</text>
<text x="68.6" y="40.2">U2</text>
<text x="81.3" y="37.7">c104K,50V,1608</text>
<text x="104.2" y="37.7">LQH32CN100K53L</text>
<text x="208.3" y="37.7">B1</text>
<text x="208.3" y="40.2">FBEAD121,2012</text>
<text x="203.2" y="47.8">DC7</text>
<text x="233.7" y="47.8">DC8</text>
<text x="106.7" y="50.4">R7</text>
<text x="106.7" y="52.9">r5492F,1005</text>
<text x="142.3" y="52.9">DC6</text>
<text x="203.2" y="50.4">c104K,16V,1608</text>
<text x="233.7" y="50.4">c104K,16V,1608</text>
<text x="22.9" y="55.5">C5</text>
<text x="22.9" y="58">c106K,50V,2012</text>
<text x="68.6" y="55.5">LMR14006,SOT23-6</text>
<text x="142.3" y="55.5">c104K,50V,1608</text>
<text x="142.3" y="58">C6</text>
<text x="22.9" y="60.5">DC5</text>
<text x="22.9" y="63.1">c104K,50V,1608</text>
<text x="88.9" y="63.1">D2</text>
<text x="88.9" y="65.6">SS1040</text>
<text x="106.7" y="60.5">R8</text>
<text x="106.7" y="63.1">r1002F,1005</text>
<text x="142.3" y="60.5">c106K,16V,2012</text>
<text x="206.8" y="77">R25</text>
<text x="227.1" y="77">R26</text>
<text x="204" y="82.1">0Ω J 1608</text>
<text x="224.3" y="82.1">0Ω J 1608</text>
<text x="294.7" y="83.4">R9</text>
<text x="294.7" y="85.9">r753J,1005</text>
<text x="311.5" y="88.5">FCM1608KF-601T03</text>
<text x="320.8" y="85.9">FB1</text>
<text x="284.5" y="101.2">c105K,50V,3216</text>
<text x="294.7" y="98.6">DC9</text>
<text x="312.5" y="101.2">R10</text>
<text x="312.5" y="103.7">r103J,1005</text>
<text x="35.6" y="126.6">U3</text>
<text x="138.7" y="136.7">C20</text>
<text x="44.7" y="142.3">NCP705MT33TCG</text>
<text x="138.7" y="139.8">330uF/50V(10W10.5H)</text>
<text x="334.6" y="140.8">U4</text>
<text x="365.8" y="141.8">DC11</text>
<text x="376" y="141.8">c104K,16V,1005</text>
<text x="15.3" y="152">C7</text>
<text x="15.3" y="154.5">c105K,16V,1005</text>
<text x="68.6" y="152">C8</text>
<text x="68.6" y="154.5">c105K,16V,1005</text>
<text x="387.7" y="154.5">C9</text>
<text x="68.6" y="157.1">DC10</text>
<text x="68.6" y="159.6">c104K,16V,1005</text>
<text x="387.7" y="157.6">c105K,16V,1005</text>
<text x="334.8" y="163.2">ACS722</text>
<text x="119.4" y="184">J11</text>
<text x="25.7" y="189.1">U5</text>
<text x="119.4" y="187">HEADER 1X2-2.54</text>
<text x="19.9" y="192.6">DC_JACK</text>
<text x="99.1" y="195.2">S1</text>
<text x="54.9" y="207.9">C10</text>
<text x="54.9" y="210.9">330uF/50V(10W10.5H)</text>
<text x="81.3" y="210.4">SW_PE-MRA1KKFT0B</text>
<text x="197.1" y="210.4">R11</text>
<text x="197.1" y="213.4">r103J,1005</text>
<text x="75.2" y="220.6">D3</text>
<text x="75.2" y="223.6">SS34</text>
<text x="197.1" y="230.7">D4</text>
<text x="197.1" y="233.8">LED1608-RED</text>
<text x="11.2" y="238.6">J3</text>
<text x="5.4" y="244.4">molex_5566-02</text>
<text x="10.2" y="250.5">Terminal block 5mm 2p</text>
<text x="16" y="264.2">J4</text>
</g>
<g font-size="2.3" fill="#004080">
<text x="69.9" y="44.3">VIN</text>
<text x="69.9" y="46.8">SHDN</text>
<text x="77.8" y="44">CB</text>
<text x="83.9" y="44.3">SW</text>
<text x="69.9" y="51.9">GND</text>
<text x="84.8" y="49.4">FB</text>
<text x="36.9" y="130.6">VIN</text>
<text x="45.8" y="130.6">VOUT</text>
<text x="36.9" y="133.2">EN</text>
<text x="48.8" y="135.7">NC</text>
<text x="36.9" y="138.3">NC</text>
<text x="40.7" y="139.3">PAD</text>
<text x="47" y="138.3">GND</text>
<text x="334.1" y="145.9">IP+</text>
<text x="334.1" y="148.4">IP+</text>
<text x="342.3" y="148.4">VIOUT</text>
<text x="344.5" y="145.9">VCC</text>
<text x="334.1" y="153.5">IP-</text>
<text x="339.9" y="153.5">BW_SEL</text>
<text x="334.1" y="156">IP-</text>
<text x="344.2" y="156">GND</text>
<text x="16.3" y="204.5" transform="rotate(-90 16.3 204.5)">GND</text>
<text x="24" y="204.5" transform="rotate(-90 24 204.5)">OPN</text>
<text x="25.4" y="204.3">VIN</text>
<text x="17.8" y="237.3">1</text>
<text x="17.8" y="239.9">2</text>
<text x="17.8" y="255.1">2</text>
<text x="17.8" y="260.2">1</text>
</g>
<g font-size="2.3" fill="#f00">
<text x="307.1" y="42.3">PWR_VOLTAGE</text>
<text x="307.1" y="44.8">PWR_CURRENT</text>
<text x="340.4" y="43.8">PWR_VOLTAGE</text>
<text x="340.4" y="46.3">PWR_CURRENT</text>
<text x="360.5" y="43.8">(5)</text>
<text x="360.5" y="46.3">(5)</text>
<text x="333.3" y="90.6">PWR_VOLTAGE</text>
<text x="358.2" y="92">POWER_VOLTAGE</text>
<text x="292.7" y="143.9">POWER_CURRENT+</text>
<text x="379" y="146.4">PWR_CURRENT</text>
<text x="292.7" y="154">POWER_CURRENT-</text>
<text x="145.3" y="202.3">POWER_CURRENT+</text>
<text x="170.7" y="202.3">POWER_CURRENT-</text>
<text x="23.4" y="235.8">BAT+</text>
<text x="23.4" y="238.3">BAT-</text>
</g>
<text font-size="2.2" x="325.9" y="286.3">Size</text>
<g font-size="2.1" fill="#00f">
<text x="135.4" y="136.6">+</text>
<text x="51.6" y="207.7">+</text>
</g>
<g font-size="1.8">
<text x="44" y="1.9">5</text>
<text x="127" y="1.9">4</text>
<text x="209.9" y="1.9">3</text>
<text x="292.9" y="1.9">2</text>
<text x="375.8" y="1.9">1</text>
<text x=".7" y="40.6">D</text>
<text x="418" y="40.6">D</text>
<text x=".7" y="113.6">C</text>
<text x="418" y="113.6">C</text>
<text x=".7" y="186.6">B</text>
<text x="418" y="186.6">B</text>
<text x=".7" y="259.5">A</text>
<text x="418" y="259.5">A</text>
<text x="44" y="296.3">5</text>
<text x="127" y="296.3">4</text>
<text x="209.9" y="296.3">3</text>
<text x="292.9" y="296.3">2</text>
<text x="375.8" y="296.3">1</text>
</g>
</svg>
